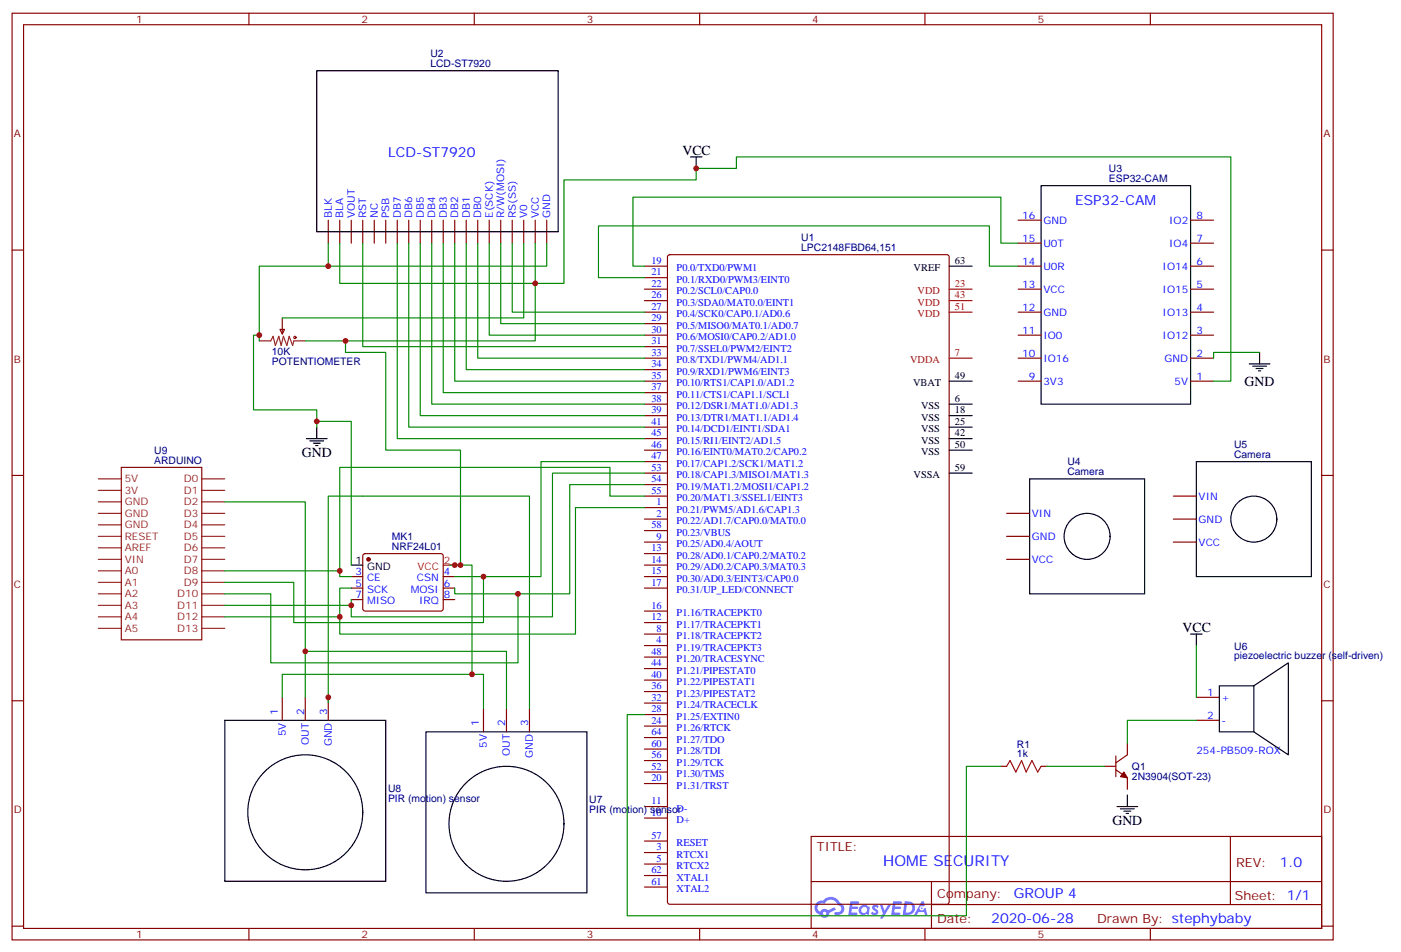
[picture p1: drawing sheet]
<svg xmlns="http://www.w3.org/2000/svg" width="430mm" height="292mm" viewBox="0 0 430 292" stroke-linecap="round" stroke-linejoin="round" font-family="sans-serif">
<g fill="none" stroke="#870000" stroke-width=".35">
<path d="M3.7 4.1h405.3v284.3h-405.3zM7.2 7.6h398.3v277.3h-398.3zM76.4 4.1v3.5M145.5 4.1v3.5M214.7 4.1v3.5M283.8 4.1v3.5M353 4.1v3.5M3.7 76.7h3.5M405.5 76.7h3.5M3.7 145.9h3.5M405.5 145.9h3.5M3.7 215h3.5"/>
<path d="M405.5 215h3.5M248.9 256.6h156.6v28.3h-156.6zM377.5 256.7v20.8M248.9 270.5h156.5M285.8 277.5h119.6M285.8 270.5v14.1M3.7 284.2h3.5M76.4 284.9v3.5M145.5 284.9v3.5M214.7 284.9v3.5M283.8 284.9v3.5M353 284.9v3.5"/>
<path d="M405.5 284.2h3.5"/>
</g>
<g fill="#5487ff">
<path d="M267.9 277.8a1.22 1.22 0 0 1 1.7 .3l-.4 .6a.47 .47 0 0 0-.3-.4 .47 .47 0 0 0-.5 .1l.1 .3a1.14 1.14 0 0 1 .8 1.7 1.14 1.14 0 0 1-1.9 0l-.2-.2 .5-.5 .7 .4a.29 .29 0 0 0 .3-.2 .29 .29 0 0 0-.3-.4 1.04 1.04 0 0 1-.5-1.7z"/>
<path d="M260.9 276.6h2.3l.4 .2-.2 .5h-1.8l-.1 .9h1.5l.3 .3-.4 .4h-1.5l-.2 1.1 1.7 .1 .2 .3-.2 .3h-2.6z"/>
<path d="M274 276.6h2.4l.3 .2-.1 .5h-1.8l-.2 .9h1.6l.3 .3-.4 .4h-1.6l-.1 1.1 1.7 .1 .2 .3-.2 .3h-2.7z"/>
<path d="M282.8 276.6h.7l.3 1.2-.6 .3a.69 .69 0 0 0-1 .3 .69 .69 0 0 0 .4 1 .69 .69 0 0 0 .9-.6l.5-.3 .6 2.2h-.8l-.3-.9h-1.7l-.5 .9h-.9z"/>
<path d="M270 277.7h.8l.6 1.8 1.1-1.8h.8l-2.5 4.1h-.8l.9-1.5z"/>
<path d="M277.6 276.6l-.6 4.1h1.3a2.11 2.11 0 0 0 2.5-2.1 2.11 2.11 0 0 0-2.6-2zM278.3 277.3a1.43 1.43 0 0 1 1.6 1.6 1.43 1.43 0 0 1-2 1.1z"/>
<path d="M263.9 278.2a1.54 1.54 0 0 0-.1 2.1 1.54 1.54 0 0 0 2.1 .2l.7 .2 .2-2.3-.1-.2-.4-.1a1.49 1.49 0 0 0-2.4 .1zM264.1 279.2a.95 .95 0 0 1 1.9 0 .95 .95 0 0 1-1.9 0z"/>
<path d="M250.6 276.9a2.18 2.18 0 0 0 1.1 3.8 1.44 1.44 0 0 0 1.6 .9 1.44 1.44 0 0 0 1.1-1.5l2.1-1-.5-.7-1.9 .9a1.47 1.47 0 0 0-2.4 .5 1.39 1.39 0 0 1-.7-2 1.39 1.39 0 0 1 2-.4 2.12 2.12 0 0 1 2.2-1.3 2.12 2.12 0 0 1 1.8 1.6 1.14 1.14 0 0 1 1.1 1.5 1.14 1.14 0 0 1-1.6 .7 .43 .43 0 0 0-.5 .3 .43 .43 0 0 0 .4 .5 1.98 1.98 0 0 0 2.5-1.2 1.98 1.98 0 0 0-1.3-2.5 3.1 3.1 0 0 0-5.2-.7l-.9 .1zM252.5 280.2a.55 .55 0 0 1 1.1 0 .55 .55 0 0 1-1.1 0z"/>
<circle cx="282.8" cy="278.7" r=".26"/>
</g>
<g fill="none" stroke="#870000" stroke-width=".35">
<path d="M100.7 67.6v7M104.2 67.6v7M107.8 67.6v7M111.3 67.6v7M114.8 67.6v7M118.4 67.6v7M121.9 67.6v7M125.4 67.6v7M128.9 67.6v7M132.5 67.6v7M136 67.6v7M139.5 67.6v7"/>
<path d="M143.1 67.6v7M146.6 67.6v7M150.1 67.6v7M153.6 67.6v7M157.2 67.6v7M160.7 67.6v7M164.2 67.6v7M167.7 67.6v7M205 78.3l.5-.2h85l.7 .5v198.2l-.4 .6-85.3 .1-.7-.5v-198.2zM312.4 74.6h7M312.4 67.6h7M365.3 74.6h7.1"/>
<path d="M365.3 67.6h7.1M86.6 97.5v5M197.7 99.3h7.1M197.7 95.8h7.1M197.7 92.3h7.1M197.7 88.7h7.1M197.7 85.2h7.1M197.7 81.7h7.1M312.4 95.8h7M312.4 88.7h7M312.4 81.7h7M365.3 95.8h7.1"/>
<path d="M365.3 88.7h7.1M365.3 81.7h7.1M85.9 101.1h1.4l-.7 1.4zM197.7 116.9h7.1M197.7 113.4h7.1M197.7 109.9h7.1M197.7 106.4h7.1M197.7 102.8h7.1M312.4 116.9h7M312.4 109.9h7M312.4 102.8h7M365.3 116.9h7.1"/>
<path d="M365.3 109.9h7.1M365.3 102.8h7.1M197.7 138.1h7.1M197.7 134.6h7.1M197.7 131.1h7.1M197.7 127.5h7.1M197.7 124h7.1M197.7 120.5h7.1M37.2 143.4h24.7v52.9h-24.7zM197.7 152.2h7.1M197.7 148.7h7.1M197.7 145.2h7.1"/>
<path d="M197.7 141.6h7.1M197.7 159.3h7.1M197.7 155.8h7.1M308.9 157.5h7M360 152.2h7.1M360 159.3h7.1M107.8 176.9h3.5M111.5 170.1l.5-.2h23.3l.5 .2 .2 .5-.1 16.5-.6 .4-23.6-.1-.4-.6v-16.2zM136 176.9h3.5M197.7 162.8h7.1M197.7 176.9h7.1M197.7 173.4h7.1"/>
<path d="M197.7 169.9h7.1M197.7 166.3h7.1M308.9 171.6h7M308.9 164.6h7M360 166.3h7.1M107.8 180.4h3.5M107.8 184h3.5M136 180.4h3.5M136 184h3.5M197.7 180.4h7.1M197.7 187.5h7.1M197.7 191h7.1"/>
<path d="M197.7 194.6h7.1M197.7 198.1h7.1M86.6 214v7M93.7 214v7M100.7 214v7M148.3 217.5v7M155.4 217.5v7M162.5 217.5v7M197.7 201.6h7.1M197.7 205.1h7.1M197.7 208.7h7.1M197.7 212.2h7.1"/>
<path d="M197.7 215.7h7.1M197.7 219.3h7.1M367.1 214h7M197.7 226.3h7.1M197.7 229.8h7.1M197.7 233.4h7.1M197.7 236.9h7.1M197.7 222.8h7.1M307.1 235.1h1.8M319.4 235.1h1.8M338.8 235.1h3.6M342.4 236.2l3.5 2.5v3.5"/>
<path d="M342.4 232v6.3M345.9 228.1v3.5l-3.5 2.5M367.1 221h7M197.7 258.1h7.1M197.7 240.4h7.1M197.7 247.5h7.1M197.7 251h7.1M197.7 268.6h7.1M197.7 272.2h7.1M197.7 265.1h7.1M197.7 261.6h7.1"/>
</g>
<g fill="none" stroke="#000" stroke-width=".35">
<path d="M97.2 21.7h74.1v49.4h-74.1zM211.8 48.2h3.6M213.6 48.2v3.5M319.4 57h45.9v67h-45.9zM291.2 81.7h7.1M291.2 116.9h7.1M383.3 111.7h6.3M384.4 112.4h4.2M385.4 113.1h2.1M386.1 113.8h.7M386.5 108.1v3.6M94 134.6h6.4"/>
<path d="M95.1 135.3h4.2M96.1 136h2.1M96.8 136.7h.7M97.2 131.1v3.5M291.2 138.1h7.1M291.2 134.6h7.1M291.2 131.1h7.1M291.2 127.5h7.1M291.2 124h7.1M291.2 145.2h7.1M315.9 146.9h35.3v35.3h-35.3zM367.1 141.6h35.2v35.3h-35.2z"/>
<path d="M107.8 173.4h3.5M365.3 194.6h3.5M367.1 194.6v3.5M374.1 210.4h10.6v14.1h-10.6zM384.7 210.4l10.6-7v28.2l-10.6-7.1M69 221h49.4v49.4h-49.4zM130.7 224.5h49.4v49.4h-49.4zM342.7 247.5h6.4M343.8 248.2h4.2M344.8 248.9h2.2M345.5 249.6h.8M345.9 243.9v3.6"/>
<circle cx="384.7" cy="159.3" r="7.1"/>
<circle cx="333.6" cy="164.6" r="7.1"/>
<circle cx="93.7" cy="249.2" r="17.6"/>
<circle cx="155.4" cy="252.8" r="17.6"/>
</g>
<path d="M291.2 95.8h7.1M291.2 92.3h7.1M291.2 88.7h7.1M291.2 109.9h7.1M136 173.4h3.5" fill="none" stroke="#f00" stroke-width=".35"/>
<g fill="#870000" stroke="#870000" stroke-width=".35">
<path d="M344.8 236.9l1.1 1.8-2.1-.4z"/>
<circle cx="113.1" cy="171.6" r=".53"/>
</g>
<g fill="none" stroke="#a10000" stroke-width=".35">
<path d="M308.9 235.1l1-1.7 1.8 3.5 1.7-3.5 1.5 3.5 1.7-3.5 1.8 3.5 1-1.8"/>
<circle cx="90.5" cy="103.5" r=".35"/>
</g>
<g fill="none" stroke="#008700" stroke-width=".35">
<path d="M100.7 74.6v7.1h67v-7.1M104.2 74.6v12.4h60v-12.4M111.3 74.6v31.8h86.4M121.9 74.6v60h75.8M125.4 74.6v56.5h72.3M128.9 74.6v52.9h68.8M132.5 74.6v49.4h65.2M136 74.6v45.9h61.7M139.5 74.6v42.3h58.2M143.1 74.6v38.8h54.6M146.6 74.6v35.3h51.1M150.1 74.6v28.2h47.6"/>
<path d="M153.6 74.6v24.7h44.1M157.2 74.6v21.2h40.5M160.7 74.6v22.9h-74.1M312.4 74.6h-5.3v-14.1h-112.9v21.2h3.5M100.7 81.7h-21.1v22.9M312.4 81.7h-8.8v-12.4h-120v15.9h14.1M79.6 102.8h-1.8v23h19.4v5.3M93.7 104.6h70.5v-17.6h8.8v-31.8h40.6v-3.5h12.4v-3.5h151.6v68.7h-5.2M106 104.6v3.5h12.4v30h22.9v35.3h3.5v33.5M386.5 108.1h-14.1v1.8M97.2 129.3h10.6v44.1M69 154h24.7v60"/>
<path d="M197.7 145.2h-28.2v44.1h-61.7v-5.3M197.7 148.7h-22.9v33.5h-35.3v-1.8M197.7 141.6h-31.7v35.3h-26.5M197.7 152.2h-10.6v-8.8h-82.9v33.5h3.6M197.7 155.8h-21.1v38.8h-72.4v-14.2h3.6M69 175.2h35.2M137.8 173.4h3.5M148.3 176.9v14.1h-58.2v-12.3h-21.1M69 182.2h14.1v21.2h75.8v-21.2M69 189.3h35.2M69 185.7h38.8M93.7 199.8h61.7v17.7"/>
<path d="M367.1 198.1v15.9M86.6 214v-7.1h61.7v10.6M100.7 215.7v-63.5h61.8v65.3M197.7 219.3h-5.3v61.7h104.1v-45.9h10.6M321.2 235.1h17.6M367.1 221h-21.2v7.1"/>
</g>
<g fill="none" stroke="#8c2424" stroke-width=".35">
<path d="M79.6 104.6h3.5l.7-1.4 .7 2.8 1-2.8 .8 2.8 .7-2.8 1 2.8 .7-2.8 1.1 2.8 .3-1.4h3.6M30.2 146.9h7M30.2 150.5h7M30.2 154h7M30.2 157.5h7M61.9 146.9h7.1M61.9 150.5h7.1M61.9 154h7.1M61.9 157.5h7.1M30.2 161h7M30.2 164.6h7M30.2 168.1h7"/>
<path d="M30.2 171.6h7M30.2 175.2h7M30.2 178.7h7M61.9 161h7.1M61.9 164.6h7.1M61.9 168.1h7.1M61.9 171.6h7.1M61.9 175.2h7.1M61.9 178.7h7.1M30.2 182.2h7M30.2 185.7h7M30.2 189.3h7"/>
<path d="M30.2 192.8h7M61.9 182.2h7.1M61.9 185.7h7.1M61.9 189.3h7.1M61.9 192.8h7.1"/>
</g>
<g fill="#c00">
<circle cx="107.8" cy="185.7" r=".88"/>
<circle cx="104.2" cy="189.3" r=".88"/>
<circle cx="104.2" cy="175.2" r=".88"/>
<circle cx="93.7" cy="199.8" r=".88"/>
<circle cx="141.3" cy="173.4" r=".88"/>
<circle cx="139.5" cy="173.4" r=".88"/>
<circle cx="213.6" cy="51.7" r=".88"/>
<circle cx="100.7" cy="214" r=".88"/>
<circle cx="97.2" cy="129.3" r=".88"/>
<circle cx="164.2" cy="87" r=".88"/>
<circle cx="100.7" cy="81.7" r=".88"/>
<circle cx="79.6" cy="102.8" r=".88"/>
<circle cx="106" cy="104.6" r=".88"/>
<circle cx="144.8" cy="206.9" r=".88"/>
<circle cx="148.3" cy="176.9" r=".88"/>
<circle cx="158.9" cy="182.2" r=".88"/>
</g>
<text font-size="4.6" fill="#00f" x="271" y="265.7">HOME SECURITY</text>
<g font-size="4.2">
<text x="209.4" y="47.4">VCC</text>
<text x="381.8" y="118.4">GND</text>
<text x="92.6" y="140.2">GND</text>
<text x="362.8" y="193.9">VCC</text>
<text x="341.3" y="253.1">GND</text>
</g>
<g font-size="4.2" fill="#00f">
<text x="119.1" y="48">LCD-ST7920</text>
<text x="329.9" y="62.9">ESP32-CAM</text>
<text x="392.7" y="265.9">1.0</text>
<text x="311.1" y="275.5">GROUP 4</text>
<text x="304.1" y="283.3">2020-06-28</text>
</g>
<g font-size="3.9" fill="#800">
<text x="250.6" y="261.2">TITLE:</text>
<text x="379.3" y="265.9">REV:</text>
<text x="287.6" y="275.4">Company:</text>
<text x="378.9" y="276">Sheet: 1/1</text>
<text x="287.6" y="283.1">Date:</text>
<text x="336.6" y="283.2">Drawn By: stephybaby</text>
</g>
<g font-size="3.2" fill="#800">
<text x="41.8" y="7.1">1</text>
<text x="110.9" y="7.1">2</text>
<text x="180.1" y="7.1">3</text>
<text x="249.2" y="7.1">4</text>
<text x="318.4" y="7.1">5</text>
<text x="4.2" y="42.2">A</text>
<text x="406" y="42.2">A</text>
<text x="4.2" y="111.3">B</text>
<text x="406" y="111.3">B</text>
<text x="4.2" y="180.4">C</text>
<text x="406" y="180.4">C</text>
<text x="4.2" y="249.6">D</text>
<text x="406" y="249.6">D</text>
<text x="41.8" y="287.9">1</text>
<text x="110.9" y="287.9">2</text>
<text x="180.1" y="287.9">3</text>
<text x="249.2" y="287.9">4</text>
<text x="318.4" y="287.9">5</text>
</g>
<g font-size="3.2" fill="#000080">
<text x="132.1" y="17.5">U2</text>
<text x="132.1" y="20.7">LCD-ST7920</text>
<text x="340.3" y="52.7">U3</text>
<text x="340.3" y="55.9">ESP32-CAM</text>
<text x="245.8" y="77.1">LPC2148FBD64,151</text>
<text x="245.8" y="74">U1</text>
<text x="83.4" y="112">POTENTIOMETER</text>
<text x="83.4" y="108.8">10K</text>
<text x="378.7" y="137.5">U5</text>
<text x="47.3" y="142.3">ARDUINO</text>
<text x="47.3" y="139.2">U9</text>
<text x="327.5" y="142.7">U4</text>
<text x="378.7" y="140.6">Camera</text>
<text x="327.5" y="145.9">Camera</text>
<text x="120.2" y="165.7">MK1</text>
<text x="120.2" y="168.7">NRF24L01</text>
<text x="378.7" y="202.3">piezoelectric buzzer (self-driven)</text>
<text x="378.7" y="199.4">U6</text>
<text x="312" y="232.3">1k</text>
<text x="312" y="229.4">R1</text>
<text x="347.3" y="239.2">2N3904(SOT-23)</text>
<text x="347.3" y="236.3">Q1</text>
<text x="119.1" y="242.9">U8</text>
<text x="119.1" y="246.1">PIR (motion) sensor</text>
<text x="180.8" y="249.6">PIR (motion) sensorD-</text>
<text x="180.8" y="246.4">U7</text>
</g>
<g font-size="3.2" fill="#00f">
<text x="101.8" y="66.9" transform="rotate(-90 101.8 66.9)">BLK</text>
<text x="105.3" y="66.9" transform="rotate(-90 105.3 66.9)">BLA</text>
<text x="108.8" y="66.9" transform="rotate(-90 108.8 66.9)">VOUT</text>
<text x="112.4" y="66.9" transform="rotate(-90 112.4 66.9)">RST</text>
<text x="115.9" y="66.9" transform="rotate(-90 115.9 66.9)">NC</text>
<text x="119.4" y="66.9" transform="rotate(-90 119.4 66.9)">PSB</text>
<text x="122.9" y="66.9" transform="rotate(-90 122.9 66.9)">DB7</text>
<text x="126.5" y="66.9" transform="rotate(-90 126.5 66.9)">DB6</text>
<text x="130" y="66.9" transform="rotate(-90 130 66.9)">DB5</text>
<text x="133.5" y="66.9" transform="rotate(-90 133.5 66.9)">DB4</text>
<text x="137.1" y="66.9" transform="rotate(-90 137.1 66.9)">DB3</text>
<text x="140.6" y="66.9" transform="rotate(-90 140.6 66.9)">DB2</text>
<text x="144.1" y="66.9" transform="rotate(-90 144.1 66.9)">DB1</text>
<text x="147.6" y="66.9" transform="rotate(-90 147.6 66.9)">DB0</text>
<text x="151.2" y="66.9" transform="rotate(-90 151.2 66.9)">E(SCK)</text>
<text x="154.7" y="66.9" transform="rotate(-90 154.7 66.9)">R/W(MOSI)</text>
<text x="158.2" y="66.9" transform="rotate(-90 158.2 66.9)">RS(SS)</text>
<text x="161.7" y="66.9" transform="rotate(-90 161.7 66.9)">V0</text>
<text x="165.3" y="66.9" transform="rotate(-90 165.3 66.9)">VCC</text>
<text x="168.8" y="66.9" transform="rotate(-90 168.8 66.9)">GND</text>
<text x="313.6" y="67.2">16</text>
<text x="320.1" y="68.6">GND</text>
<text x="358.7" y="68.6">IO2</text>
<text x="367.1" y="67.2">8</text>
<text x="313.6" y="74.3">15</text>
<text x="320.1" y="75.7">U0T</text>
<text x="358.7" y="75.7">IO4</text>
<text x="367.1" y="74.3">7</text>
<text x="199.8" y="81">19</text>
<text x="207.6" y="83.3">P0.0/TXD0/PWM1</text>
<text x="313.6" y="81.3">14</text>
<text x="320.1" y="82.7">U0R</text>
<text x="356.7" y="82.7">IO14</text>
<text x="367.1" y="81.3">6</text>
<text x="199.8" y="88">22</text>
<text x="199.8" y="84.5">21</text>
<text x="207.6" y="86.8">P0.1/RXD0/PWM3/EINT0</text>
<text x="313.6" y="88.4">13</text>
<text x="320.1" y="89.8">VCC</text>
<text x="356.7" y="89.8">IO15</text>
<text x="367.1" y="88.4">5</text>
<text x="199.8" y="95.1">27</text>
<text x="199.8" y="91.5">26</text>
<text x="207.6" y="93.8">P0.3/SDA0/MAT0.0/EINT1</text>
<text x="207.6" y="90.3">P0.2/SCL0/CAP0.0</text>
<text x="313.6" y="95.4">12</text>
<text x="367.1" y="95.4">4</text>
<text x="199.8" y="98.6">29</text>
<text x="207.6" y="100.9">P0.5/MISO0/MAT0.1/AD0.7</text>
<text x="207.6" y="97.4">P0.4/SCK0/CAP0.1/AD0.6</text>
<text x="320.1" y="96.8">GND</text>
<text x="356.7" y="96.8">IO13</text>
<text x="199.8" y="105.7">31</text>
<text x="199.8" y="102.1">30</text>
<text x="207.6" y="107.9">P0.7/SSEL0/PWM2/EINT2</text>
<text x="207.6" y="104.4">P0.6/MOSI0/CAP0.2/AD1.0</text>
<text x="313.6" y="102.5">11</text>
<text x="320.1" y="103.9">IO0</text>
<text x="356.7" y="103.9">IO12</text>
<text x="367.1" y="102.5">3</text>
<text x="199.8" y="112.7">34</text>
<text x="199.8" y="109.2">33</text>
<text x="207.6" y="111.5">P0.8/TXD1/PWM4/AD1.1</text>
<text x="313.6" y="109.5">10</text>
<text x="320.1" y="110.9">IO16</text>
<text x="357.3" y="110.9">GND</text>
<text x="367.1" y="109.5">2</text>
<text x="199.8" y="119.8">37</text>
<text x="199.8" y="116.2">35</text>
<text x="207.6" y="118.5">P0.10/RTS1/CAP1.0/AD1.2</text>
<text x="207.6" y="115">P0.9/RXD1/PWM6/EINT3</text>
<text x="315.7" y="116.6">9</text>
<text x="320.1" y="118">3V3</text>
<text x="360.4" y="118">5V</text>
<text x="367.1" y="116.6">1</text>
<text x="199.8" y="123.3">38</text>
<text x="207.6" y="125.6">P0.12/DSR1/MAT1.0/AD1.3</text>
<text x="207.6" y="122.1">P0.11/CTS1/CAP1.1/SCL1</text>
<text x="199.8" y="130.4">41</text>
<text x="199.8" y="126.8">39</text>
<text x="207.6" y="129.1">P0.13/DTR1/MAT1.1/AD1.4</text>
<text x="199.8" y="137.4">46</text>
<text x="199.8" y="133.9">45</text>
<text x="207.6" y="136.2">P0.15/RI1/EINT2/AD1.5</text>
<text x="207.6" y="132.6">P0.14/DCD1/EINT1/SDA1</text>
<text x="199.8" y="140.9">47</text>
<text x="207.6" y="143.2">P0.17/CAP1.2/SCK1/MAT1.2</text>
<text x="207.6" y="139.7">P0.16/EINT0/MAT0.2/CAP0.2</text>
<text x="199.8" y="148">54</text>
<text x="199.8" y="144.5">53</text>
<text x="207.6" y="146.8">P0.18/CAP1.3/MISO1/MAT1.3</text>
<text x="199.8" y="151.5">55</text>
<text x="201.4" y="155">1</text>
<text x="207.6" y="153.8">P0.20/MAT1.3/SSEL1/EINT3</text>
<text x="207.6" y="150.3">P0.19/MAT1.2/MOSI1/CAP1.2</text>
<text x="367.8" y="153.3">VIN</text>
<text x="201.4" y="158.6">2</text>
<text x="207.6" y="160.9">P0.22/AD1.7/CAP0.0/MAT0.0</text>
<text x="207.6" y="157.3">P0.21/PWM5/AD1.6/CAP1.3</text>
<text x="316.6" y="158.6">VIN</text>
<text x="367.8" y="160.3">GND</text>
<text x="199.8" y="162.1">58</text>
<text x="201.4" y="165.6">9</text>
<text x="207.6" y="164.4">P0.23/VBUS</text>
<text x="207.6" y="167.9">P0.25/AD0.4/AOUT</text>
<text x="316.6" y="165.6">GND</text>
<text x="367.8" y="167.4">VCC</text>
<text x="199.8" y="172.7">14</text>
<text x="199.8" y="169.2">13</text>
<text x="207.6" y="171.4">P0.28/AD0.1/CAP0.2/MAT0.2</text>
<text x="316.6" y="172.7">VCC</text>
<text x="109.1" y="176.6">3</text>
<text x="112.6" y="178.3">CE</text>
<text x="127.9" y="178.3">CSN</text>
<text x="136.2" y="176.6">4</text>
<text x="199.8" y="179.7">17</text>
<text x="199.8" y="176.2">15</text>
<text x="207.6" y="178.5">P0.30/AD0.3/EINT3/CAP0.0</text>
<text x="207.6" y="175">P0.29/AD0.2/CAP0.3/MAT0.3</text>
<text x="109.1" y="180.1">5</text>
<text x="109.1" y="183.6">7</text>
<text x="112.6" y="181.9">SCK</text>
<text x="112.6" y="185.4">MISO</text>
<text x="126" y="181.9">MOSI</text>
<text x="128.7" y="185.4">IRQ</text>
<text x="136.2" y="183.6">8</text>
<text x="136.2" y="180.1">6</text>
<text x="207.6" y="182">P0.31/UP_LED/CONNECT</text>
<text x="199.8" y="186.8">16</text>
<text x="199.8" y="190.3">12</text>
<text x="207.6" y="189.1">P1.16/TRACEPKT0</text>
<text x="201.4" y="193.9">8</text>
<text x="201.4" y="197.4">4</text>
<text x="207.6" y="192.6">P1.17/TRACEPKT1</text>
<text x="207.6" y="196.1">P1.18/TRACEPKT2</text>
<text x="199.8" y="200.9">48</text>
<text x="207.6" y="203.2">P1.20/TRACESYNC</text>
<text x="207.6" y="199.7">P1.19/TRACEPKT3</text>
<text x="199.8" y="204.4">44</text>
<text x="199.8" y="208">40</text>
<text x="207.6" y="206.7">P1.21/PIPESTAT0</text>
<text x="199.8" y="211.5">36</text>
<text x="199.8" y="215">32</text>
<text x="207.6" y="210.3">P1.22/PIPESTAT1</text>
<text x="207.6" y="213.8">P1.23/PIPESTAT2</text>
<text x="370.3" y="213.6">1</text>
<text x="374.8" y="215">+</text>
<text x="85.2" y="219.3" transform="rotate(-90 85.2 219.3)">1</text>
<text x="93.3" y="219.3" transform="rotate(-90 93.3 219.3)">2</text>
<text x="100.4" y="219.3" transform="rotate(-90 100.4 219.3)">3</text>
<text x="199.8" y="218.5">28</text>
<text x="207.6" y="217.3">P1.24/TRACECLK</text>
<text x="207.6" y="220.8">P1.25/EXTIN0</text>
<text x="370.3" y="220.7">2</text>
<text x="87.7" y="225.9" transform="rotate(-90 87.7 225.9)">5V</text>
<text x="146.9" y="222.8" transform="rotate(-90 146.9 222.8)">1</text>
<text x="155" y="222.8" transform="rotate(-90 155 222.8)">2</text>
<text x="162.1" y="222.8" transform="rotate(-90 162.1 222.8)">3</text>
<text x="199.8" y="225.6">64</text>
<text x="199.8" y="222.1">24</text>
<text x="207.6" y="227.9">P1.27/TDO</text>
<text x="207.6" y="224.4">P1.26/RTCK</text>
<text x="374.8" y="222.1">-</text>
<text x="94.7" y="228.5" transform="rotate(-90 94.7 228.5)">OUT</text>
<text x="101.8" y="229" transform="rotate(-90 101.8 229)">GND</text>
<text x="149.4" y="229.4" transform="rotate(-90 149.4 229.4)">5V</text>
<text x="156.5" y="232" transform="rotate(-90 156.5 232)">OUT</text>
<text x="163.5" y="232.5" transform="rotate(-90 163.5 232.5)">GND</text>
<text x="199.8" y="229.1">60</text>
<text x="199.8" y="232.7">56</text>
<text x="207.6" y="231.4">P1.28/TDI</text>
<text x="367.1" y="231.3">254-PB509-ROX</text>
<text x="199.8" y="236.2">52</text>
<text x="199.8" y="239.7">20</text>
<text x="207.6" y="234.9">P1.29/TCK</text>
<text x="207.6" y="238.5">P1.30/TMS</text>
<text x="207.6" y="242">P1.31/TRST</text>
<text x="199.8" y="246.8">11</text>
<text x="199.8" y="250.3">10</text>
<text x="199.8" y="257.4">57</text>
<text x="207.6" y="252.6">D+</text>
<text x="201.4" y="260.9">3</text>
<text x="207.6" y="259.6">RESET</text>
<text x="207.6" y="263.2">RTCX1</text>
<text x="199.8" y="267.9">62</text>
<text x="201.4" y="264.4">5</text>
<text x="207.6" y="266.7">RTCX2</text>
<text x="199.8" y="271.5">61</text>
<text x="207.6" y="270.2">XTAL1</text>
<text x="207.6" y="273.8">XTAL2</text>
</g>
<g font-size="3.2">
<text x="280.3" y="83.3">VREF</text>
<text x="293" y="81">63</text>
<text x="280.2" y="118.5">VBAT</text>
<text x="293" y="116.2">49</text>
<text x="282.6" y="125.6">VSS</text>
<text x="293" y="123.3">6</text>
<text x="282.6" y="129.1">VSS</text>
<text x="293" y="130.4">25</text>
<text x="293" y="126.8">18</text>
<text x="282.6" y="136.2">VSS</text>
<text x="282.6" y="132.6">VSS</text>
<text x="293" y="137.4">50</text>
<text x="293" y="133.9">42</text>
<text x="282.6" y="139.7">VSS</text>
<text x="280.3" y="146.8">VSSA</text>
<text x="293" y="144.5">59</text>
<text x="109.1" y="173">1</text>
<text x="112.6" y="174.8">GND</text>
</g>
<g font-size="3.2" fill="#f00">
<text x="293" y="88">23</text>
<text x="281.5" y="93.8">VDD</text>
<text x="281.5" y="90.3">VDD</text>
<text x="293" y="95.1">51</text>
<text x="293" y="91.5">43</text>
<text x="281.5" y="97.4">VDD</text>
<text x="279.3" y="111.5">VDDA</text>
<text x="293" y="109.2">7</text>
<text x="136.2" y="173">2</text>
<text x="128.1" y="174.8">VCC</text>
</g>
<g font-size="3.2" fill="#8d2323">
<text x="38.3" y="148">5V</text>
<text x="56.4" y="148">D0</text>
<text x="38.3" y="155">GND</text>
<text x="38.3" y="151.5">3V</text>
<text x="56.4" y="151.5">D1</text>
<text x="56.4" y="155">D2</text>
<text x="38.3" y="158.6">GND</text>
<text x="56.4" y="158.6">D3</text>
<text x="38.3" y="162.1">GND</text>
<text x="38.3" y="165.6">RESET</text>
<text x="56.4" y="162.1">D4</text>
<text x="56.4" y="165.6">D5</text>
<text x="38.3" y="169.2">AREF</text>
<text x="38.3" y="172.7">VIN</text>
<text x="56.4" y="169.2">D6</text>
<text x="56.4" y="172.7">D7</text>
<text x="38.3" y="179.7">A1</text>
<text x="38.3" y="176.2">A0</text>
<text x="56.4" y="176.2">D8</text>
<text x="56.4" y="179.7">D9</text>
<text x="38.3" y="183.3">A2</text>
<text x="54.4" y="183.3">D10</text>
<text x="38.3" y="190.3">A4</text>
<text x="38.3" y="186.8">A3</text>
<text x="54.4" y="186.8">D11</text>
<text x="54.4" y="190.3">D12</text>
<text x="38.3" y="193.9">A5</text>
<text x="54.4" y="193.9">D13</text>
</g>
</svg>
